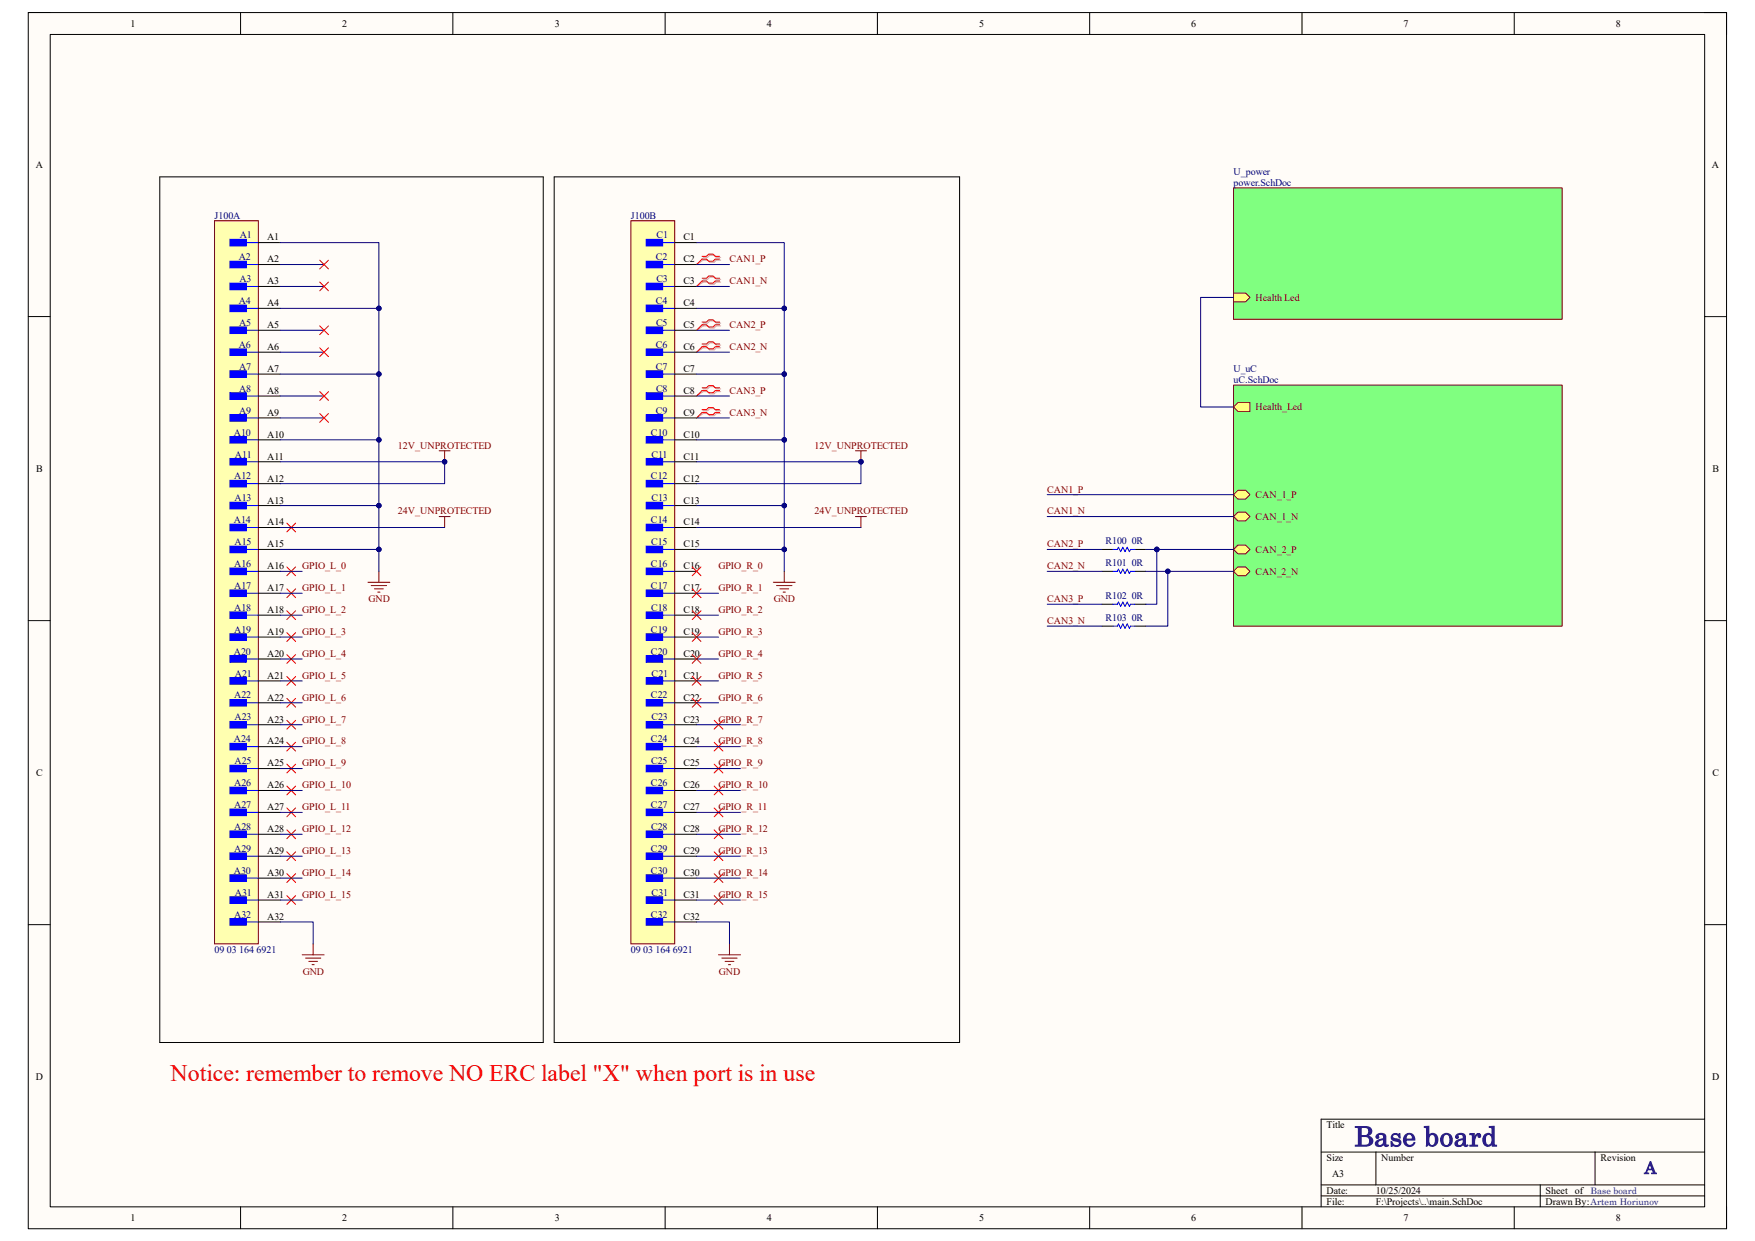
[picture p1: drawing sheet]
<svg xmlns="http://www.w3.org/2000/svg" width="297mm" height="210mm" viewBox="0 0 297 210" stroke-linecap="round" stroke-linejoin="round" font-family="sans-serif">
<path d="M4.8 2.1h287.4v205.8h-287.4z" fill-rule="evenodd" fill="#fffcf8"/>
<path d="M4.8 2.1h287.4v205.8h-287.4z" fill="none" stroke="#000" stroke-width=".17"/>
<path d="M8.5 5.8h280v198.4h-280z" fill-rule="evenodd" fill="#fffcf8"/>
<g fill="none" stroke="#000" stroke-width=".17">
<path d="M4.8 2.1h3.7M8.5 5.8h280v198.4h-280zM40.7 2.1v3.7M76.6 2.1v3.7M112.6 2.1v3.7M148.5 2.1v3.7M184.4 2.1v3.7M220.3 2.1v3.7M256.3 2.1v3.7M288.5 2.1h3.7v3.7M4.8 53.6h3.7M288.5 53.6h3.7"/>
<path d="M4.8 105h3.7M288.5 105h3.7M4.8 156.5h3.7M288.5 156.5h3.7M223.6 195h64.9M232.9 195v5.5M269.9 195v5.5M288.5 189.4h-64.9v14.8M40.7 204.2v3.7M76.6 204.2v3.7M112.6 204.2v3.7M148.5 204.2v3.7"/>
<path d="M184.4 204.2v3.7M220.3 204.2v3.7M223.6 200.5h64.9M223.6 202.4h64.9M256.3 204.2v3.7M260.7 200.5v3.7M292.2 204.2v3.7"/>
</g>
<path d="M36.3 37.4h7.4v122.3h-7.4z" fill-rule="evenodd" fill="#ffffb0"/>
<path d="M36.3 37.4h7.4v122.3h-7.4z" fill="none" stroke="#800000" stroke-width=".17"/>
<path d="M38.9 40.5h2.8v1.1h-2.8z" fill-rule="evenodd" fill="#00f"/>
<path d="M38.9 40.5h2.8v1.1h-2.8zM40.6 41.1h3.1" fill="none" stroke="#00f" stroke-width=".17"/>
<path d="M38.9 44.2h2.8v1.1h-2.8z" fill-rule="evenodd" fill="#00f"/>
<path d="M38.9 44.2h2.8v1.1h-2.8zM40.6 44.8h3.1" fill="none" stroke="#00f" stroke-width=".17"/>
<path d="M38.9 47.9h2.8v1.1h-2.8z" fill-rule="evenodd" fill="#00f"/>
<path d="M38.9 47.9h2.8v1.1h-2.8zM40.6 48.5h3.1" fill="none" stroke="#00f" stroke-width=".17"/>
<path d="M38.9 51.6h2.8v1.1h-2.8z" fill-rule="evenodd" fill="#00f"/>
<path d="M38.9 51.6h2.8v1.1h-2.8zM40.6 52.2h3.1" fill="none" stroke="#00f" stroke-width=".17"/>
<path d="M38.9 55.3h2.8v1.1h-2.8z" fill-rule="evenodd" fill="#00f"/>
<path d="M38.9 55.3h2.8v1.1h-2.8zM40.6 55.9h3.1" fill="none" stroke="#00f" stroke-width=".17"/>
<path d="M38.9 59h2.8v1.2h-2.8z" fill-rule="evenodd" fill="#00f"/>
<path d="M38.9 59h2.8v1.2h-2.8zM40.6 59.6h3.1" fill="none" stroke="#00f" stroke-width=".17"/>
<path d="M38.9 62.8h2.8v1.1h-2.8z" fill-rule="evenodd" fill="#00f"/>
<path d="M38.9 62.8h2.8v1.1h-2.8zM40.6 63.3h3.1" fill="none" stroke="#00f" stroke-width=".17"/>
<path d="M38.9 66.5h2.8v1.1h-2.8z" fill-rule="evenodd" fill="#00f"/>
<path d="M38.9 66.5h2.8v1.1h-2.8zM40.6 67h3.1" fill="none" stroke="#00f" stroke-width=".17"/>
<path d="M38.9 70.2h2.8v1.1h-2.8z" fill-rule="evenodd" fill="#00f"/>
<path d="M38.9 70.2h2.8v1.1h-2.8zM40.6 70.7h3.1" fill="none" stroke="#00f" stroke-width=".17"/>
<path d="M38.9 73.9h2.8v1.1h-2.8z" fill-rule="evenodd" fill="#00f"/>
<path d="M38.9 73.9h2.8v1.1h-2.8zM40.6 74.4h3.1" fill="none" stroke="#00f" stroke-width=".17"/>
<path d="M38.9 77.6h2.8v1.1h-2.8z" fill-rule="evenodd" fill="#00f"/>
<path d="M38.9 77.6h2.8v1.1h-2.8zM40.6 78.1h3.1" fill="none" stroke="#00f" stroke-width=".17"/>
<path d="M38.9 81.3h2.8v1.1h-2.8z" fill-rule="evenodd" fill="#00f"/>
<path d="M38.9 81.3h2.8v1.1h-2.8zM40.6 81.9h3.1" fill="none" stroke="#00f" stroke-width=".17"/>
<path d="M38.9 85h2.8v1.1h-2.8z" fill-rule="evenodd" fill="#00f"/>
<path d="M38.9 85h2.8v1.1h-2.8zM40.6 85.6h3.1" fill="none" stroke="#00f" stroke-width=".17"/>
<path d="M38.9 88.7h2.8v1.1h-2.8z" fill-rule="evenodd" fill="#00f"/>
<path d="M38.9 88.7h2.8v1.1h-2.8zM40.6 89.3h3.1" fill="none" stroke="#00f" stroke-width=".17"/>
<path d="M38.9 92.4h2.8v1.1h-2.8z" fill-rule="evenodd" fill="#00f"/>
<path d="M38.9 92.4h2.8v1.1h-2.8zM40.6 93h3.1" fill="none" stroke="#00f" stroke-width=".17"/>
<path d="M38.9 96.1h2.8v1.1h-2.8z" fill-rule="evenodd" fill="#00f"/>
<path d="M38.9 96.1h2.8v1.1h-2.8zM40.6 96.7h3.1" fill="none" stroke="#00f" stroke-width=".17"/>
<path d="M38.9 99.8h2.8v1.2h-2.8z" fill-rule="evenodd" fill="#00f"/>
<path d="M38.9 99.8h2.8v1.2h-2.8zM40.6 100.4h3.1" fill="none" stroke="#00f" stroke-width=".17"/>
<path d="M38.9 103.5h2.8v1.2h-2.8z" fill-rule="evenodd" fill="#00f"/>
<path d="M38.9 103.5h2.8v1.2h-2.8zM40.6 104.1h3.1" fill="none" stroke="#00f" stroke-width=".17"/>
<path d="M38.9 107.3h2.8v1.1h-2.8z" fill-rule="evenodd" fill="#00f"/>
<path d="M38.9 107.3h2.8v1.1h-2.8zM40.6 107.8h3.1" fill="none" stroke="#00f" stroke-width=".17"/>
<path d="M38.9 111h2.8v1.1h-2.8z" fill-rule="evenodd" fill="#00f"/>
<path d="M38.9 111h2.8v1.1h-2.8zM40.6 111.5h3.1" fill="none" stroke="#00f" stroke-width=".17"/>
<path d="M38.9 114.7h2.8v1.1h-2.8z" fill-rule="evenodd" fill="#00f"/>
<path d="M38.9 114.7h2.8v1.1h-2.8zM40.6 115.2h3.1" fill="none" stroke="#00f" stroke-width=".17"/>
<path d="M38.9 118.4h2.8v1.1h-2.8z" fill-rule="evenodd" fill="#00f"/>
<path d="M38.9 118.4h2.8v1.1h-2.8zM40.6 118.9h3.1" fill="none" stroke="#00f" stroke-width=".17"/>
<path d="M38.9 122.1h2.8v1.1h-2.8z" fill-rule="evenodd" fill="#00f"/>
<path d="M38.9 122.1h2.8v1.1h-2.8zM40.6 122.6h3.1" fill="none" stroke="#00f" stroke-width=".17"/>
<path d="M38.9 125.8h2.8v1.1h-2.8z" fill-rule="evenodd" fill="#00f"/>
<path d="M38.9 125.8h2.8v1.1h-2.8zM40.6 126.4h3.1" fill="none" stroke="#00f" stroke-width=".17"/>
<path d="M38.9 129.5h2.8v1.1h-2.8z" fill-rule="evenodd" fill="#00f"/>
<path d="M38.9 129.5h2.8v1.1h-2.8zM40.6 130.1h3.1" fill="none" stroke="#00f" stroke-width=".17"/>
<path d="M38.9 133.2h2.8v1.1h-2.8z" fill-rule="evenodd" fill="#00f"/>
<path d="M38.9 133.2h2.8v1.1h-2.8zM40.6 133.8h3.1" fill="none" stroke="#00f" stroke-width=".17"/>
<path d="M38.9 136.9h2.8v1.1h-2.8z" fill-rule="evenodd" fill="#00f"/>
<path d="M38.9 136.9h2.8v1.1h-2.8zM40.6 137.5h3.1" fill="none" stroke="#00f" stroke-width=".17"/>
<path d="M38.9 140.6h2.8v1.1h-2.8z" fill-rule="evenodd" fill="#00f"/>
<path d="M38.9 140.6h2.8v1.1h-2.8zM40.6 141.2h3.1" fill="none" stroke="#00f" stroke-width=".17"/>
<path d="M38.9 144.3h2.8v1.2h-2.8z" fill-rule="evenodd" fill="#00f"/>
<path d="M38.9 144.3h2.8v1.2h-2.8zM40.6 144.9h3.1" fill="none" stroke="#00f" stroke-width=".17"/>
<path d="M38.9 148.1h2.8v1.1h-2.8z" fill-rule="evenodd" fill="#00f"/>
<path d="M38.9 148.1h2.8v1.1h-2.8zM40.6 148.6h3.1" fill="none" stroke="#00f" stroke-width=".17"/>
<path d="M38.9 151.8h2.8v1.1h-2.8z" fill-rule="evenodd" fill="#00f"/>
<path d="M38.9 151.8h2.8v1.1h-2.8zM40.6 152.3h3.1" fill="none" stroke="#00f" stroke-width=".17"/>
<path d="M38.9 155.5h2.8v1.1h-2.8z" fill-rule="evenodd" fill="#00f"/>
<path d="M38.9 155.5h2.8v1.1h-2.8zM40.6 156h3.1" fill="none" stroke="#00f" stroke-width=".17"/>
<g fill="none" stroke="#000" stroke-width=".17">
<path d="M43.7 41.1h3.7M43.7 44.8h3.7M43.7 48.5h3.7M43.7 52.2h3.7M43.7 55.9h3.7M43.7 59.6h3.7M43.7 63.3h3.7M43.7 67h3.7M43.7 70.7h3.7M43.7 74.4h3.7M43.7 78.1h3.7M43.7 81.9h3.7"/>
<path d="M43.7 85.6h3.7M43.7 89.3h3.7M43.7 93h3.7M43.7 96.7h3.7M43.7 100.4h3.7M43.7 104.1h3.7M43.7 107.8h3.7M43.7 111.5h3.7M43.7 115.2h3.7M43.7 118.9h3.7M43.7 122.6h3.7M43.7 126.4h3.7"/>
<path d="M43.7 130.1h3.7M43.7 133.8h3.7M43.7 137.5h3.7M43.7 141.2h3.7M43.7 144.9h3.7M43.7 148.6h3.7M43.7 152.3h3.7M43.7 156h3.7"/>
</g>
<path d="M106.8 37.4h7.4v122.3h-7.4z" fill-rule="evenodd" fill="#ffffb0"/>
<path d="M106.8 37.4h7.4v122.3h-7.4z" fill="none" stroke="#800000" stroke-width=".17"/>
<path d="M109.4 40.5h2.7v1.1h-2.7z" fill-rule="evenodd" fill="#00f"/>
<path d="M109.4 40.5h2.7v1.1h-2.7zM111 41.1h3.2" fill="none" stroke="#00f" stroke-width=".17"/>
<path d="M109.4 44.2h2.7v1.1h-2.7z" fill-rule="evenodd" fill="#00f"/>
<path d="M109.4 44.2h2.7v1.1h-2.7zM111 44.8h3.2" fill="none" stroke="#00f" stroke-width=".17"/>
<path d="M109.4 47.9h2.7v1.1h-2.7z" fill-rule="evenodd" fill="#00f"/>
<path d="M109.4 47.9h2.7v1.1h-2.7zM111 48.5h3.2" fill="none" stroke="#00f" stroke-width=".17"/>
<path d="M109.4 51.6h2.7v1.1h-2.7z" fill-rule="evenodd" fill="#00f"/>
<path d="M109.4 51.6h2.7v1.1h-2.7zM111 52.2h3.2" fill="none" stroke="#00f" stroke-width=".17"/>
<path d="M109.4 55.3h2.7v1.2h-2.7z" fill-rule="evenodd" fill="#00f"/>
<path d="M109.4 55.3h2.7v1.2h-2.7zM111 55.9h3.2" fill="none" stroke="#00f" stroke-width=".17"/>
<path d="M109.4 59h2.7v1.2h-2.7z" fill-rule="evenodd" fill="#00f"/>
<path d="M109.4 59h2.7v1.2h-2.7zM111 59.6h3.2" fill="none" stroke="#00f" stroke-width=".17"/>
<path d="M109.4 62.8h2.7v1.1h-2.7z" fill-rule="evenodd" fill="#00f"/>
<path d="M109.4 62.8h2.7v1.1h-2.7zM111 63.3h3.2" fill="none" stroke="#00f" stroke-width=".17"/>
<path d="M109.4 66.5h2.7v1.1h-2.7z" fill-rule="evenodd" fill="#00f"/>
<path d="M109.4 66.5h2.7v1.1h-2.7zM111 67h3.2" fill="none" stroke="#00f" stroke-width=".17"/>
<path d="M109.4 70.2h2.7v1.1h-2.7z" fill-rule="evenodd" fill="#00f"/>
<path d="M109.4 70.2h2.7v1.1h-2.7zM111 70.7h3.2" fill="none" stroke="#00f" stroke-width=".17"/>
<path d="M109.4 73.9h2.7v1.1h-2.7z" fill-rule="evenodd" fill="#00f"/>
<path d="M109.4 73.9h2.7v1.1h-2.7zM111 74.4h3.2" fill="none" stroke="#00f" stroke-width=".17"/>
<path d="M109.4 77.6h2.7v1.1h-2.7z" fill-rule="evenodd" fill="#00f"/>
<path d="M109.4 77.6h2.7v1.1h-2.7zM111 78.1h3.2" fill="none" stroke="#00f" stroke-width=".17"/>
<path d="M109.4 81.3h2.7v1.1h-2.7z" fill-rule="evenodd" fill="#00f"/>
<path d="M109.4 81.3h2.7v1.1h-2.7zM111 81.9h3.2" fill="none" stroke="#00f" stroke-width=".17"/>
<path d="M109.4 85h2.7v1.1h-2.7z" fill-rule="evenodd" fill="#00f"/>
<path d="M109.4 85h2.7v1.1h-2.7zM111 85.6h3.2" fill="none" stroke="#00f" stroke-width=".17"/>
<path d="M109.4 88.7h2.7v1.1h-2.7z" fill-rule="evenodd" fill="#00f"/>
<path d="M109.4 88.7h2.7v1.1h-2.7zM111 89.3h3.2" fill="none" stroke="#00f" stroke-width=".17"/>
<path d="M109.4 92.4h2.7v1.1h-2.7z" fill-rule="evenodd" fill="#00f"/>
<path d="M109.4 92.4h2.7v1.1h-2.7zM111 93h3.2" fill="none" stroke="#00f" stroke-width=".17"/>
<path d="M109.4 96.1h2.7v1.1h-2.7z" fill-rule="evenodd" fill="#00f"/>
<path d="M109.4 96.1h2.7v1.1h-2.7zM111 96.7h3.2" fill="none" stroke="#00f" stroke-width=".17"/>
<path d="M109.4 99.8h2.7v1.2h-2.7z" fill-rule="evenodd" fill="#00f"/>
<path d="M109.4 99.8h2.7v1.2h-2.7zM111 100.4h3.2" fill="none" stroke="#00f" stroke-width=".17"/>
<path d="M109.4 103.5h2.7v1.2h-2.7z" fill-rule="evenodd" fill="#00f"/>
<path d="M109.4 103.5h2.7v1.2h-2.7zM111 104.1h3.2" fill="none" stroke="#00f" stroke-width=".17"/>
<path d="M109.4 107.3h2.7v1.1h-2.7z" fill-rule="evenodd" fill="#00f"/>
<path d="M109.4 107.3h2.7v1.1h-2.7zM111 107.8h3.2" fill="none" stroke="#00f" stroke-width=".17"/>
<path d="M109.4 111h2.7v1.1h-2.7z" fill-rule="evenodd" fill="#00f"/>
<path d="M109.4 111h2.7v1.1h-2.7zM111 111.5h3.2" fill="none" stroke="#00f" stroke-width=".17"/>
<path d="M109.4 114.7h2.7v1.1h-2.7z" fill-rule="evenodd" fill="#00f"/>
<path d="M109.4 114.7h2.7v1.1h-2.7zM111 115.2h3.2" fill="none" stroke="#00f" stroke-width=".17"/>
<path d="M109.4 118.4h2.7v1.1h-2.7z" fill-rule="evenodd" fill="#00f"/>
<path d="M109.4 118.4h2.7v1.1h-2.7zM111 118.9h3.2" fill="none" stroke="#00f" stroke-width=".17"/>
<path d="M109.4 122.1h2.7v1.1h-2.7z" fill-rule="evenodd" fill="#00f"/>
<path d="M109.4 122.1h2.7v1.1h-2.7zM111 122.6h3.2" fill="none" stroke="#00f" stroke-width=".17"/>
<path d="M109.4 125.8h2.7v1.1h-2.7z" fill-rule="evenodd" fill="#00f"/>
<path d="M109.4 125.8h2.7v1.1h-2.7zM111 126.4h3.2" fill="none" stroke="#00f" stroke-width=".17"/>
<path d="M109.4 129.5h2.7v1.1h-2.7z" fill-rule="evenodd" fill="#00f"/>
<path d="M109.4 129.5h2.7v1.1h-2.7zM111 130.1h3.2" fill="none" stroke="#00f" stroke-width=".17"/>
<path d="M109.4 133.2h2.7v1.1h-2.7z" fill-rule="evenodd" fill="#00f"/>
<path d="M109.4 133.2h2.7v1.1h-2.7zM111 133.8h3.2" fill="none" stroke="#00f" stroke-width=".17"/>
<path d="M109.4 136.9h2.7v1.1h-2.7z" fill-rule="evenodd" fill="#00f"/>
<path d="M109.4 136.9h2.7v1.1h-2.7zM111 137.5h3.2" fill="none" stroke="#00f" stroke-width=".17"/>
<path d="M109.4 140.6h2.7v1.1h-2.7z" fill-rule="evenodd" fill="#00f"/>
<path d="M109.4 140.6h2.7v1.1h-2.7zM111 141.2h3.2" fill="none" stroke="#00f" stroke-width=".17"/>
<path d="M109.4 144.3h2.7v1.2h-2.7z" fill-rule="evenodd" fill="#00f"/>
<path d="M109.4 144.3h2.7v1.2h-2.7zM111 144.9h3.2" fill="none" stroke="#00f" stroke-width=".17"/>
<path d="M109.4 148.1h2.7v1.1h-2.7z" fill-rule="evenodd" fill="#00f"/>
<path d="M109.4 148.1h2.7v1.1h-2.7zM111 148.6h3.2" fill="none" stroke="#00f" stroke-width=".17"/>
<path d="M109.4 151.8h2.7v1.1h-2.7z" fill-rule="evenodd" fill="#00f"/>
<path d="M109.4 151.8h2.7v1.1h-2.7zM111 152.3h3.2" fill="none" stroke="#00f" stroke-width=".17"/>
<path d="M109.4 155.5h2.7v1.1h-2.7z" fill-rule="evenodd" fill="#00f"/>
<path d="M109.4 155.5h2.7v1.1h-2.7zM111 156h3.2" fill="none" stroke="#00f" stroke-width=".17"/>
<g fill="none" stroke="#000" stroke-width=".17">
<path d="M114.2 41.1h3.7M114.2 44.8h3.7M114.2 48.5h3.7M114.2 52.2h3.7M114.2 55.9h3.7M114.2 59.6h3.7M114.2 63.3h3.7M114.2 67h3.7M114.2 70.7h3.7M114.2 74.4h3.7M114.2 78.1h3.7M114.2 81.9h3.7"/>
<path d="M114.2 85.6h3.7M114.2 89.3h3.7M114.2 93h3.7M114.2 96.7h3.7M114.2 100.4h3.7M114.2 104.1h3.7M114.2 107.8h3.7M114.2 111.5h3.7M114.2 115.2h3.7M114.2 118.9h3.7M114.2 122.6h3.7M114.2 126.4h3.7"/>
<path d="M114.2 130.1h3.7M114.2 133.8h3.7M114.2 137.5h3.7M114.2 141.2h3.7M114.2 144.9h3.7M114.2 148.6h3.7M114.2 152.3h3.7M114.2 156h3.7"/>
</g>
<path d="M74.3 76.3h1.9M75.2 76.3v1.8" fill="none" stroke="#800000" stroke-width=".17"/>
<circle cx="75.2" cy="78.1" r=".37" fill="#000080"/>
<circle cx="75.2" cy="78.1" r=".37" fill="none" stroke="#000080" stroke-width=".17"/>
<path d="M144.8 76.3h1.8M145.7 76.3v1.8" fill="none" stroke="#800000" stroke-width=".17"/>
<circle cx="145.7" cy="78.1" r=".37" fill="#000080"/>
<circle cx="145.7" cy="78.1" r=".37" fill="none" stroke="#000080" stroke-width=".17"/>
<g fill="none" stroke="#f00" stroke-width=".17">
<path d="M117.2 95.9l1.4 1.5M117.2 99.7l1.4 1.4M118.6 95.9l-1.4 1.5M118.6 99.7l-1.4 1.4M117.2 114.5l1.4 1.5M117.2 110.8l1.4 1.5M117.2 107.1l1.4 1.5M117.2 103.4l1.4 1.4M118.6 114.5l-1.4 1.5M118.6 110.8l-1.4 1.5M118.6 107.1l-1.4 1.5M118.6 103.4l-1.4 1.4"/>
<path d="M120.9 136.7l1.4 1.5M120.9 133l1.4 1.5M120.9 129.3l1.4 1.5M120.9 125.6l1.4 1.5M120.9 121.9l1.4 1.5M122.3 136.7l-1.4 1.5M122.3 133l-1.4 1.5M122.3 129.3l-1.4 1.5M122.3 125.6l-1.4 1.5M122.3 121.9l-1.4 1.5M120.9 151.6l1.4 1.5M120.9 147.9l1.4 1.4"/>
<path d="M120.9 144.2l1.4 1.4M120.9 140.4l1.4 1.5M122.3 151.6l-1.4 1.5M122.3 147.9l-1.4 1.4M122.3 144.2l-1.4 1.4M122.3 140.4l-1.4 1.5"/>
</g>
<path d="M208.8 31.8h55.6v22.2h-55.6z" fill-rule="evenodd" fill="#80ff80"/>
<path d="M208.8 31.8h55.6v22.2h-55.6z" fill="none" stroke="#800000" stroke-width=".17"/>
<path d="M208.8 49.6h2l.7 .7-.7 .8h-2z" fill-rule="evenodd" fill="#ffff80"/>
<path d="M208.8 49.6h2l.7 .7-.7 .8h-2z" fill="none" stroke="#800000" stroke-width=".17"/>
<path d="M119 43.6h.8l.3-.4h.8l.3 .4h.8M119 47.3h.8l.3-.4h.8l.3 .4h.8M122 44h-.8l-.3 .4h-.8l-.3-.4h-.8l-1.1 .8M122 47.7h-.8l-.3 .4h-.8l-.3-.4h-.8l-1.1 .8" fill="none" stroke="#d0a19e" stroke-width=".17"/>
<path d="M118.8 43.4h.8l.3-.4h.8l.3 .4h.8M118.8 47.1h.8l.3-.4h.8l.3 .4h.8M121.8 43.8h-.8l-.3 .4h-.8l-.3-.4h-.8l-.9 1M121.8 47.6h-.8l-.3 .3h-.8l-.3-.3h-.8l-.9 .9" fill="none" stroke="#f00" stroke-width=".17"/>
<path d="M208.8 65.2h55.6v40.8h-55.6z" fill-rule="evenodd" fill="#80ff80"/>
<path d="M208.8 65.2h55.6v40.8h-55.6z" fill="none" stroke="#800000" stroke-width=".17"/>
<path d="M209.5 92.2h1.3l.7 .8-.7 .7h-1.3l-.7-.7z" fill-rule="evenodd" fill="#ffff80"/>
<path d="M209.5 92.2h1.3l.7 .8-.7 .7h-1.3l-.7-.7z" fill="none" stroke="#800000" stroke-width=".17"/>
<path d="M208.8 96.7l.7-.8h1.3l.7 .8-.7 .7h-1.3z" fill-rule="evenodd" fill="#ffff80"/>
<path d="M208.8 96.7l.7-.8h1.3l.7 .8-.7 .7h-1.3z" fill="none" stroke="#800000" stroke-width=".17"/>
<path d="M208.8 83.7l.7-.7h1.3l.7 .7-.7 .8h-1.3z" fill-rule="evenodd" fill="#ffff80"/>
<path d="M208.8 83.7l.7-.7h1.3l.7 .7-.7 .8h-1.3z" fill="none" stroke="#800000" stroke-width=".17"/>
<path d="M208.8 87.4l.7-.7h1.3l.7 .7-.7 .8h-1.3z" fill-rule="evenodd" fill="#ffff80"/>
<path d="M208.8 87.4l.7-.7h1.3l.7 .7-.7 .8h-1.3z" fill="none" stroke="#800000" stroke-width=".17"/>
<path d="M209.5 68.1h2v1.5h-2l-.7-.7z" fill-rule="evenodd" fill="#ffff80"/>
<g fill="none" stroke="#800000" stroke-width=".17">
<path d="M209.5 68.1h2v1.5h-2l-.7-.7zM62.3 98.5h3.7M62.8 99.1h2.6M63.4 99.7h1.5M64.1 96.7v1.8M74.3 87.4h1.9M75.2 87.4v1.9M130.9 98.5h3.7M131.4 99.1h2.6M132 99.7h1.5M132.7 96.7v1.8M144.8 87.4h1.8"/>
<path d="M145.7 87.4v1.9M63.9 100.2h.4M132.5 100.2h.4M53 159.7v1.9M123.5 159.7v1.9M51.1 161.6h3.7M51.7 162.1h2.6M52.3 162.7h1.4M52.8 163.3h.4M121.6 161.6h3.7M122.2 162.1h2.6M122.7 162.7h1.5"/>
<path d="M123.3 163.3h.3"/>
</g>
<path d="M119 54.7h.8l.3-.4h.8l.3 .4h.8M119 58.4h.8l.3-.4h.8l.3 .4h.8M122 55.2h-.8l-.3 .3h-.8l-.3-.3h-.8l-1.1 .7M122 58.9h-.8l-.3 .3h-.8l-.3-.3h-.8l-1.1 .7M119 65.8h.8l.3-.4h.8l.3 .4h.8M119 69.5h.8l.3-.3h.8l.3 .3h.8M122 66.3h-.8l-.3 .3h-.8l-.3-.3h-.8l-1.1 .7M122 70h-.8l-.3 .4h-.8l-.3-.4h-.8l-1.1 .7" fill="none" stroke="#d0a19e" stroke-width=".17"/>
<g fill="none" stroke="#f00" stroke-width=".17">
<path d="M118.8 54.5h.8l.3-.4h.8l.3 .4h.8M118.8 58.2h.8l.3-.4h.8l.3 .4h.8M121.8 55h-.8l-.3 .3h-.8l-.3-.3h-.8l-.9 .9M121.8 58.7h-.8l-.3 .3h-.8l-.3-.3h-.8l-.9 .9M118.8 65.6h.8l.3-.3h.8l.3 .3h.8M118.8 69.3h.8l.3-.3h.8l.3 .3h.8M121.8 66.1h-.8l-.3 .4h-.8l-.3-.4h-.8l-.9 .9M121.8 69.8h-.8l-.3 .4h-.8l-.3-.4h-.8l-.9 .9M48.5 95.9l1.5 1.5M48.5 99.7l1.5 1.4M48.5 88.5l1.5 1.5M50 95.9l-1.5 1.5"/>
<path d="M50 99.7l-1.5 1.4M50 88.5l-1.5 1.5M48.5 103.4l1.5 1.4M48.5 107.1l1.5 1.5M48.5 110.8l1.5 1.5M48.5 114.5l1.5 1.5M48.5 118.2l1.5 1.5M50 103.4l-1.5 1.4M50 107.1l-1.5 1.5M50 110.8l-1.5 1.5M50 114.5l-1.5 1.5M50 118.2l-1.5 1.5"/>
<path d="M117.2 118.2l1.4 1.5M118.6 118.2l-1.4 1.5M48.5 121.9l1.5 1.5M48.5 125.6l1.5 1.5M48.5 129.3l1.5 1.5M48.5 133l1.5 1.5M48.5 136.7l1.5 1.5M50 121.9l-1.5 1.5M50 125.6l-1.5 1.5M50 129.3l-1.5 1.5M50 133l-1.5 1.5M50 136.7l-1.5 1.5"/>
<path d="M48.5 140.4l1.5 1.5M48.5 144.2l1.5 1.4M48.5 147.9l1.5 1.4M48.5 151.6l1.5 1.5M50 140.4l-1.5 1.5M50 144.2l-1.5 1.4M50 147.9l-1.5 1.4M50 151.6l-1.5 1.5"/>
</g>
<path d="M27 29.9h64.9v146.5h-64.9zM93.8 29.9h68.6v146.5h-68.6zM186.5 93h1.9M186.5 96.7h1.9M192.1 93h1.8M192.1 96.7h1.8M186.5 102.3h1.9M186.5 106h1.9M192.1 102.3h1.8M192.1 106h1.8" fill="none" stroke="#000" stroke-width=".17"/>
<path d="M188.4 93h.7l.2-.4 .4 .8 .3-.8 .4 .8 .4-.8 .3 .8 .2-.4h.8M188.4 96.7h.7l.2-.4 .4 .8 .3-.8 .4 .8 .4-.8 .3 .8 .2-.4h.8M188.4 102.3h.7l.2-.4 .4 .7 .3-.7 .4 .7 .4-.7 .3 .7 .2-.3h.8M188.4 106h.7l.2-.4 .4 .7 .3-.7 .4 .7 .4-.7 .3 .7 .2-.3h.8" fill="none" stroke="#00f" stroke-width=".17"/>
<path d="M47.4 44.8h7.4M47.4 48.5h7.4M47.4 78.1h27.8v3.8h-27.8" fill="none" stroke="#000080" stroke-width=".17"/>
<circle cx="75.2" cy="78.1" r=".37" fill="#000080"/>
<g fill="none" stroke="#000080" stroke-width=".17">
<path d="M117.9 78.1h27.8v3.8h-27.8"/>
<circle cx="75.2" cy="78.1" r=".37"/>
</g>
<circle cx="145.7" cy="78.1" r=".37" fill="#000080"/>
<g fill="none" stroke="#000080" stroke-width=".17">
<path d="M117.9 93h14.8"/>
<circle cx="145.7" cy="78.1" r=".37"/>
</g>
<circle cx="132.7" cy="93" r=".37" fill="#000080"/>
<g fill="none" stroke="#000080" stroke-width=".17">
<path d="M117.9 85.6h14.8"/>
<circle cx="132.7" cy="93" r=".37"/>
</g>
<circle cx="132.7" cy="85.6" r=".37" fill="#000080"/>
<g fill="none" stroke="#000080" stroke-width=".17">
<path d="M117.9 74.4h14.8"/>
<circle cx="132.7" cy="85.6" r=".37"/>
</g>
<circle cx="132.7" cy="74.4" r=".37" fill="#000080"/>
<g fill="none" stroke="#000080" stroke-width=".17">
<path d="M117.9 63.3h14.8"/>
<circle cx="132.7" cy="74.4" r=".37"/>
</g>
<circle cx="132.7" cy="63.3" r=".37" fill="#000080"/>
<g fill="none" stroke="#000080" stroke-width=".17">
<path d="M117.9 52.2h14.8"/>
<circle cx="132.7" cy="63.3" r=".37"/>
</g>
<circle cx="132.7" cy="52.2" r=".37" fill="#000080"/>
<g fill="none" stroke="#000080" stroke-width=".17">
<path d="M47.4 93h16.7"/>
<circle cx="132.7" cy="52.2" r=".37"/>
</g>
<circle cx="64.1" cy="93" r=".37" fill="#000080"/>
<g fill="none" stroke="#000080" stroke-width=".17">
<path d="M47.4 85.6h16.7"/>
<circle cx="64.1" cy="93" r=".37"/>
</g>
<circle cx="64.1" cy="85.6" r=".37" fill="#000080"/>
<g fill="none" stroke="#000080" stroke-width=".17">
<path d="M47.4 74.4h16.7"/>
<circle cx="64.1" cy="85.6" r=".37"/>
</g>
<circle cx="64.1" cy="74.4" r=".37" fill="#000080"/>
<g fill="none" stroke="#000080" stroke-width=".17">
<path d="M47.4 63.3h16.7"/>
<circle cx="64.1" cy="74.4" r=".37"/>
</g>
<circle cx="64.1" cy="63.3" r=".37" fill="#000080"/>
<g fill="none" stroke="#000080" stroke-width=".17">
<path d="M47.4 52.2h16.7"/>
<circle cx="64.1" cy="63.3" r=".37"/>
</g>
<circle cx="64.1" cy="52.2" r=".37" fill="#000080"/>
<g fill="none" stroke="#000080" stroke-width=".17">
<path d="M47.4 55.9h7.4M47.4 59.6h7.4M47.4 67h7.4M47.4 70.7h7.4M197.6 96.7v9.3h-3.7"/>
<circle cx="64.1" cy="52.2" r=".37"/>
</g>
<circle cx="197.6" cy="96.7" r=".37" fill="#000080"/>
<g fill="none" stroke="#000080" stroke-width=".17">
<path d="M47.4 41.1h16.7v55.6"/>
<circle cx="197.6" cy="96.7" r=".37"/>
</g>
<circle cx="64.1" cy="93" r=".37" fill="#000080"/>
<circle cx="64.1" cy="93" r=".37" fill="none" stroke="#000080" stroke-width=".17"/>
<circle cx="64.1" cy="85.6" r=".37" fill="#000080"/>
<circle cx="64.1" cy="85.6" r=".37" fill="none" stroke="#000080" stroke-width=".17"/>
<circle cx="64.1" cy="74.4" r=".37" fill="#000080"/>
<circle cx="64.1" cy="74.4" r=".37" fill="none" stroke="#000080" stroke-width=".17"/>
<circle cx="64.1" cy="63.3" r=".37" fill="#000080"/>
<circle cx="64.1" cy="63.3" r=".37" fill="none" stroke="#000080" stroke-width=".17"/>
<circle cx="64.1" cy="52.2" r=".37" fill="#000080"/>
<g fill="none" stroke="#000080" stroke-width=".17">
<path d="M117.9 44.8h5.6M117.9 48.5h5.6M117.9 55.9h5.6M117.9 59.6h5.6M117.9 41.1h14.8v55.6M117.9 67h5.6M117.9 70.7h5.6M47.4 89.3h27.8M47.4 96.7h3.7M117.9 89.3h27.8M47.4 100.4h3.7M47.4 104.1h3.7"/>
<path d="M47.4 107.8h3.7M47.4 111.5h3.7M47.4 115.2h3.7M47.4 118.9h3.7M117.9 100.4h3.7M117.9 104.1h3.7M117.9 107.8h3.7M117.9 111.5h3.7M117.9 115.2h3.7M47.4 122.6h3.7M47.4 126.4h3.7M47.4 130.1h3.7"/>
<path d="M47.4 133.8h3.7M47.4 137.5h3.7M47.4 156h5.6v3.7M47.4 141.2h3.7M47.4 144.9h3.7M47.4 148.6h3.7M47.4 152.3h3.7M117.9 156h5.6v3.7"/>
<circle cx="64.1" cy="52.2" r=".37"/>
</g>
<circle cx="132.7" cy="52.2" r=".37" fill="#000080"/>
<circle cx="132.7" cy="52.2" r=".37" fill="none" stroke="#000080" stroke-width=".17"/>
<circle cx="132.7" cy="63.3" r=".37" fill="#000080"/>
<circle cx="132.7" cy="63.3" r=".37" fill="none" stroke="#000080" stroke-width=".17"/>
<circle cx="132.7" cy="74.4" r=".37" fill="#000080"/>
<circle cx="132.7" cy="74.4" r=".37" fill="none" stroke="#000080" stroke-width=".17"/>
<circle cx="132.7" cy="85.6" r=".37" fill="#000080"/>
<circle cx="132.7" cy="85.6" r=".37" fill="none" stroke="#000080" stroke-width=".17"/>
<circle cx="132.7" cy="93" r=".37" fill="#000080"/>
<g fill="none" stroke="#000080" stroke-width=".17">
<path d="M193.9 93h1.9M117.9 118.9h3.7M117.9 122.6h7.4M117.9 126.4h7.4M117.9 137.5h7.4M117.9 133.8h7.4M117.9 130.1h7.4M117.9 152.3h7.4M117.9 148.6h7.4M117.9 144.9h7.4M117.9 141.2h7.4"/>
<circle cx="132.7" cy="93" r=".37"/>
</g>
<circle cx="195.8" cy="93" r=".37" fill="#000080"/>
<g fill="none" stroke="#000080" stroke-width=".17">
<path d="M195.8 93v9.3h-1.9"/>
<circle cx="195.8" cy="93" r=".37"/>
</g>
<circle cx="195.8" cy="93" r=".37" fill="#000080"/>
<g fill="none" stroke="#000080" stroke-width=".17">
<path d="M177.2 96.7h9.3M177.2 93h9.3M193.9 96.7h14.9M177.2 102.3h9.3M177.2 106h9.3"/>
<circle cx="195.8" cy="93" r=".37"/>
</g>
<circle cx="197.6" cy="96.7" r=".37" fill="#000080"/>
<g fill="none" stroke="#000080" stroke-width=".17">
<path d="M195.8 93h13"/>
<circle cx="197.6" cy="96.7" r=".37"/>
</g>
<circle cx="195.8" cy="93" r=".37" fill="#000080"/>
<g fill="none" stroke="#000080" stroke-width=".17">
<path d="M208.8 50.3h-5.6v18.6h5.6M177.2 83.7h31.6M177.2 87.4h31.6"/>
<circle cx="195.8" cy="93" r=".37"/>
</g>
<path d="M54.1 58.9l1.5 1.4M54.1 55.2l1.5 1.4M54.1 47.7l1.5 1.5M54.1 44l1.5 1.5M55.6 58.9l-1.5 1.4M55.6 55.2l-1.5 1.4M55.6 47.7l-1.5 1.5M55.6 44l-1.5 1.5M54.1 70l1.5 1.5M54.1 66.3l1.5 1.5M55.6 70l-1.5 1.5M55.6 66.3l-1.5 1.5" fill="none" stroke="#f00" stroke-width=".17"/>
<text font-size="4.6" fill="#351c75" x="229.2" y="194">Base board</text>
<text font-size="4" fill="#f00" x="28.9" y="183">Notice: remember to remove NO ERC label &quot;X&quot; when port is in use</text>
<text font-size="2.8" fill="#351c75" x="278.3" y="198.6">A</text>
<g font-size="1.7">
<text x="22.1" y="4.5">1</text>
<text x="57.9" y="4.5">2</text>
<text x="93.9" y="4.5">3</text>
<text x="129.8" y="4.5">4</text>
<text x="165.7" y="4.5">5</text>
<text x="201.6" y="4.5">6</text>
<text x="237.5" y="4.5">7</text>
<text x="273.5" y="4.5">8</text>
<text x="6.1" y="28.4">A</text>
<text x="289.7" y="28.4">A</text>
<text x="45.2" y="40.7">A1</text>
<text x="115.7" y="40.7">C1</text>
<text x="45.2" y="44.4">A2</text>
<text x="115.7" y="44.4">C2</text>
<text x="45.2" y="48.1">A3</text>
<text x="45.2" y="51.8">A4</text>
<text x="115.7" y="48.1">C3</text>
<text x="115.7" y="51.8">C4</text>
<text x="45.2" y="55.5">A5</text>
<text x="45.2" y="59.2">A6</text>
<text x="115.7" y="55.5">C5</text>
<text x="115.7" y="59.2">C6</text>
<text x="45.2" y="62.9">A7</text>
<text x="115.7" y="62.9">C7</text>
<text x="45.2" y="66.7">A8</text>
<text x="45.2" y="70.4">A9</text>
<text x="115.7" y="66.7">C8</text>
<text x="115.7" y="70.4">C9</text>
<text x="45.2" y="74.1">A10</text>
<text x="45.2" y="77.8">A11</text>
<text x="115.7" y="74.1">C10</text>
<text x="115.7" y="77.8">C11</text>
<text x="6.1" y="79.9">B</text>
<text x="45.2" y="81.5">A12</text>
<text x="115.7" y="81.5">C12</text>
<text x="289.8" y="79.9">B</text>
<text x="45.2" y="85.2">A13</text>
<text x="45.2" y="88.9">A14</text>
<text x="115.7" y="85.2">C13</text>
<text x="115.7" y="88.9">C14</text>
<text x="45.2" y="92.6">A15</text>
<text x="115.7" y="92.6">C15</text>
<text x="45.2" y="96.3">A16</text>
<text x="45.2" y="100">A17</text>
<text x="115.7" y="96.3">C16</text>
<text x="115.7" y="100">C17</text>
<text x="45.2" y="103.8">A18</text>
<text x="45.2" y="107.4">A19</text>
<text x="115.7" y="103.8">C18</text>
<text x="115.7" y="107.4">C19</text>
<text x="45.2" y="111.2">A20</text>
<text x="115.7" y="111.2">C20</text>
<text x="45.2" y="114.9">A21</text>
<text x="45.2" y="118.6">A22</text>
<text x="115.7" y="114.9">C21</text>
<text x="115.7" y="118.6">C22</text>
<text x="45.2" y="122.3">A23</text>
<text x="45.2" y="126">A24</text>
<text x="115.7" y="122.3">C23</text>
<text x="115.7" y="126">C24</text>
<text x="6.1" y="131.3">C</text>
<text x="45.2" y="129.7">A25</text>
<text x="115.7" y="129.7">C25</text>
<text x="289.8" y="131.3">C</text>
<text x="45.2" y="133.4">A26</text>
<text x="45.2" y="137.1">A27</text>
<text x="115.7" y="133.4">C26</text>
<text x="115.7" y="137.1">C27</text>
<text x="45.2" y="140.8">A28</text>
<text x="115.7" y="140.8">C28</text>
<text x="45.2" y="144.5">A29</text>
<text x="45.2" y="148.3">A30</text>
<text x="115.7" y="144.5">C29</text>
<text x="115.7" y="148.3">C30</text>
<text x="45.2" y="151.9">A31</text>
<text x="45.2" y="155.7">A32</text>
<text x="115.7" y="151.9">C31</text>
<text x="115.7" y="155.7">C32</text>
<text x="6.1" y="182.8">D</text>
<text x="289.8" y="182.8">D</text>
<text x="224.5" y="190.9">Title</text>
<text x="224.5" y="196.5">Size</text>
<text x="233.8" y="196.5">Number</text>
<text x="270.8" y="196.5">Revision</text>
<text x="224.5" y="202">Date:</text>
<text x="224.5" y="203.9">File:</text>
<text x="225.4" y="199.2">A3</text>
<text x="232.8" y="203.9">F:\Projects\..\main.SchDoc</text>
<text x="232.8" y="202">10/25/2024</text>
<text x="261.6" y="203.9">Drawn By:Artem Horiunov</text>
<text x="261.6" y="202">Sheet of</text>
<text x="22.1" y="206.7">1</text>
<text x="57.9" y="206.7">2</text>
<text x="93.9" y="206.7">3</text>
<text x="129.8" y="206.7">4</text>
<text x="165.7" y="206.7">5</text>
<text x="201.6" y="206.7">6</text>
<text x="237.5" y="206.7">7</text>
<text x="273.5" y="206.7">8</text>
</g>
<g font-size="1.7" fill="#000080">
<text x="208.7" y="29.6">U_power</text>
<text x="208.7" y="31.4">power.SchDoc</text>
<text x="36.3" y="37">J100A</text>
<text x="40.6" y="40.3">A1</text>
<text x="106.8" y="37">J100B</text>
<text x="111.1" y="40.3">C1</text>
<text x="40.4" y="44">A2</text>
<text x="40.5" y="47.8">A3</text>
<text x="111" y="44">C2</text>
<text x="111.1" y="47.8">C3</text>
<text x="40.4" y="51.4">A4</text>
<text x="111" y="51.4">C4</text>
<text x="40.4" y="58.9">A6</text>
<text x="40.5" y="55.2">A5</text>
<text x="111" y="58.9">C6</text>
<text x="111" y="55.2">C5</text>
<text x="40.5" y="62.6">A7</text>
<text x="111" y="62.6">C7</text>
<text x="208.7" y="62.9">U_uC</text>
<text x="208.7" y="64.8">uC.SchDoc</text>
<text x="40.5" y="66.3">A8</text>
<text x="40.5" y="70">A9</text>
<text x="111" y="70">C9</text>
<text x="111" y="66.3">C8</text>
<text x="39.6" y="73.7">A10</text>
<text x="39.8" y="77.4">A11</text>
<text x="110.2" y="73.7">C10</text>
<text x="110.3" y="77.4">C11</text>
<text x="39.6" y="81.1">A12</text>
<text x="110.2" y="81.1">C12</text>
<text x="39.6" y="88.6">A14</text>
<text x="39.7" y="84.8">A13</text>
<text x="110.2" y="88.6">C14</text>
<text x="110.2" y="84.8">C13</text>
<text x="39.6" y="96">A16</text>
<text x="39.7" y="92.2">A15</text>
<text x="110.2" y="96">C16</text>
<text x="110.2" y="92.2">C15</text>
<text x="187.1" y="92.1">R100 0R</text>
<text x="187.1" y="95.8">R101 0R</text>
<text x="39.6" y="99.7">A17</text>
<text x="110.2" y="99.7">C17</text>
<text x="187.1" y="101.3">R102 0R</text>
<text x="39.6" y="103.4">A18</text>
<text x="39.6" y="107.1">A19</text>
<text x="110.2" y="107.1">C19</text>
<text x="110.2" y="103.4">C18</text>
<text x="187.1" y="105">R103 0R</text>
<text x="39.6" y="110.8">A20</text>
<text x="110.2" y="110.8">C20</text>
<text x="39.6" y="118.2">A22</text>
<text x="39.8" y="114.5">A21</text>
<text x="110.2" y="118.2">C22</text>
<text x="110.3" y="114.5">C21</text>
<text x="39.6" y="125.6">A24</text>
<text x="39.7" y="121.9">A23</text>
<text x="110.2" y="125.6">C24</text>
<text x="110.2" y="121.9">C23</text>
<text x="39.7" y="129.3">A25</text>
<text x="110.2" y="129.3">C25</text>
<text x="39.6" y="133.1">A26</text>
<text x="39.6" y="136.7">A27</text>
<text x="110.2" y="133.1">C26</text>
<text x="110.2" y="136.7">C27</text>
<text x="39.6" y="140.5">A28</text>
<text x="110.2" y="140.5">C28</text>
<text x="39.6" y="147.9">A30</text>
<text x="39.6" y="144.2">A29</text>
<text x="110.2" y="144.2">C29</text>
<text x="110.2" y="147.9">C30</text>
<text x="39.6" y="155.3">A32</text>
<text x="39.8" y="151.6">A31</text>
<text x="110.2" y="155.3">C32</text>
<text x="110.3" y="151.6">C31</text>
<text x="36.3" y="161.2">09 03 164 6921</text>
<text x="106.8" y="161.2">09 03 164 6921</text>
</g>
<g font-size="1.7" fill="#800000">
<text x="123.4" y="44.4">CAN1_P</text>
<text x="123.4" y="48.1">CAN1_N</text>
<text x="212.5" y="50.9">Health Led</text>
<text x="123.4" y="59.2">CAN2_N</text>
<text x="123.4" y="55.5">CAN2_P</text>
<text x="123.4" y="70.4">CAN3_N</text>
<text x="123.4" y="66.7">CAN3_P</text>
<text x="212.5" y="69.4">Health_Led</text>
<text x="67.4" y="75.9">12V_UNPROTECTED</text>
<text x="137.8" y="75.9">12V_UNPROTECTED</text>
<text x="177.2" y="83.4">CAN1_P</text>
<text x="67.4" y="87">24V_UNPROTECTED</text>
<text x="137.8" y="87">24V_UNPROTECTED</text>
<text x="177.2" y="87">CAN1_N</text>
<text x="212.5" y="84.3">CAN_1_P</text>
<text x="212.5" y="88">CAN_1_N</text>
<text x="177.2" y="92.6">CAN2_P</text>
<text x="212.5" y="93.6">CAN_2_P</text>
<text x="51.1" y="96.3">GPIO_L_0</text>
<text x="51.1" y="100">GPIO_L_1</text>
<text x="62.4" y="101.9">GND</text>
<text x="121.6" y="96.3">GPIO_R_0</text>
<text x="121.6" y="100">GPIO_R_1</text>
<text x="130.9" y="101.9">GND</text>
<text x="177.2" y="96.3">CAN2_N</text>
<text x="177.2" y="101.9">CAN3_P</text>
<text x="212.5" y="97.2">CAN_2_N</text>
<text x="51.1" y="103.8">GPIO_L_2</text>
<text x="51.1" y="107.4">GPIO_L_3</text>
<text x="121.6" y="103.8">GPIO_R_2</text>
<text x="121.6" y="107.4">GPIO_R_3</text>
<text x="177.2" y="105.6">CAN3_N</text>
<text x="51.1" y="111.2">GPIO_L_4</text>
<text x="121.6" y="111.2">GPIO_R_4</text>
<text x="51.1" y="114.9">GPIO_L_5</text>
<text x="51.1" y="118.6">GPIO_L_6</text>
<text x="121.6" y="114.9">GPIO_R_5</text>
<text x="121.6" y="118.6">GPIO_R_6</text>
<text x="51.1" y="122.3">GPIO_L_7</text>
<text x="51.1" y="126">GPIO_L_8</text>
<text x="121.6" y="122.3">GPIO_R_7</text>
<text x="121.6" y="126">GPIO_R_8</text>
<text x="51.1" y="129.7">GPIO_L_9</text>
<text x="121.6" y="129.7">GPIO_R_9</text>
<text x="51.1" y="133.4">GPIO_L_10</text>
<text x="51.1" y="137.1">GPIO_L_11</text>
<text x="121.6" y="133.4">GPIO_R_10</text>
<text x="121.6" y="137.1">GPIO_R_11</text>
<text x="51.1" y="140.8">GPIO_L_12</text>
<text x="121.6" y="140.8">GPIO_R_12</text>
<text x="51.1" y="144.5">GPIO_L_13</text>
<text x="51.1" y="148.3">GPIO_L_14</text>
<text x="121.6" y="144.5">GPIO_R_13</text>
<text x="121.6" y="148.3">GPIO_R_14</text>
<text x="51.1" y="151.9">GPIO_L_15</text>
<text x="121.6" y="151.9">GPIO_R_15</text>
<text x="51.2" y="164.9">GND</text>
<text x="121.7" y="164.9">GND</text>
</g>
<text font-size="1.5" fill="#351c75" x="269.2" y="202.1">Base board</text>
</svg>
